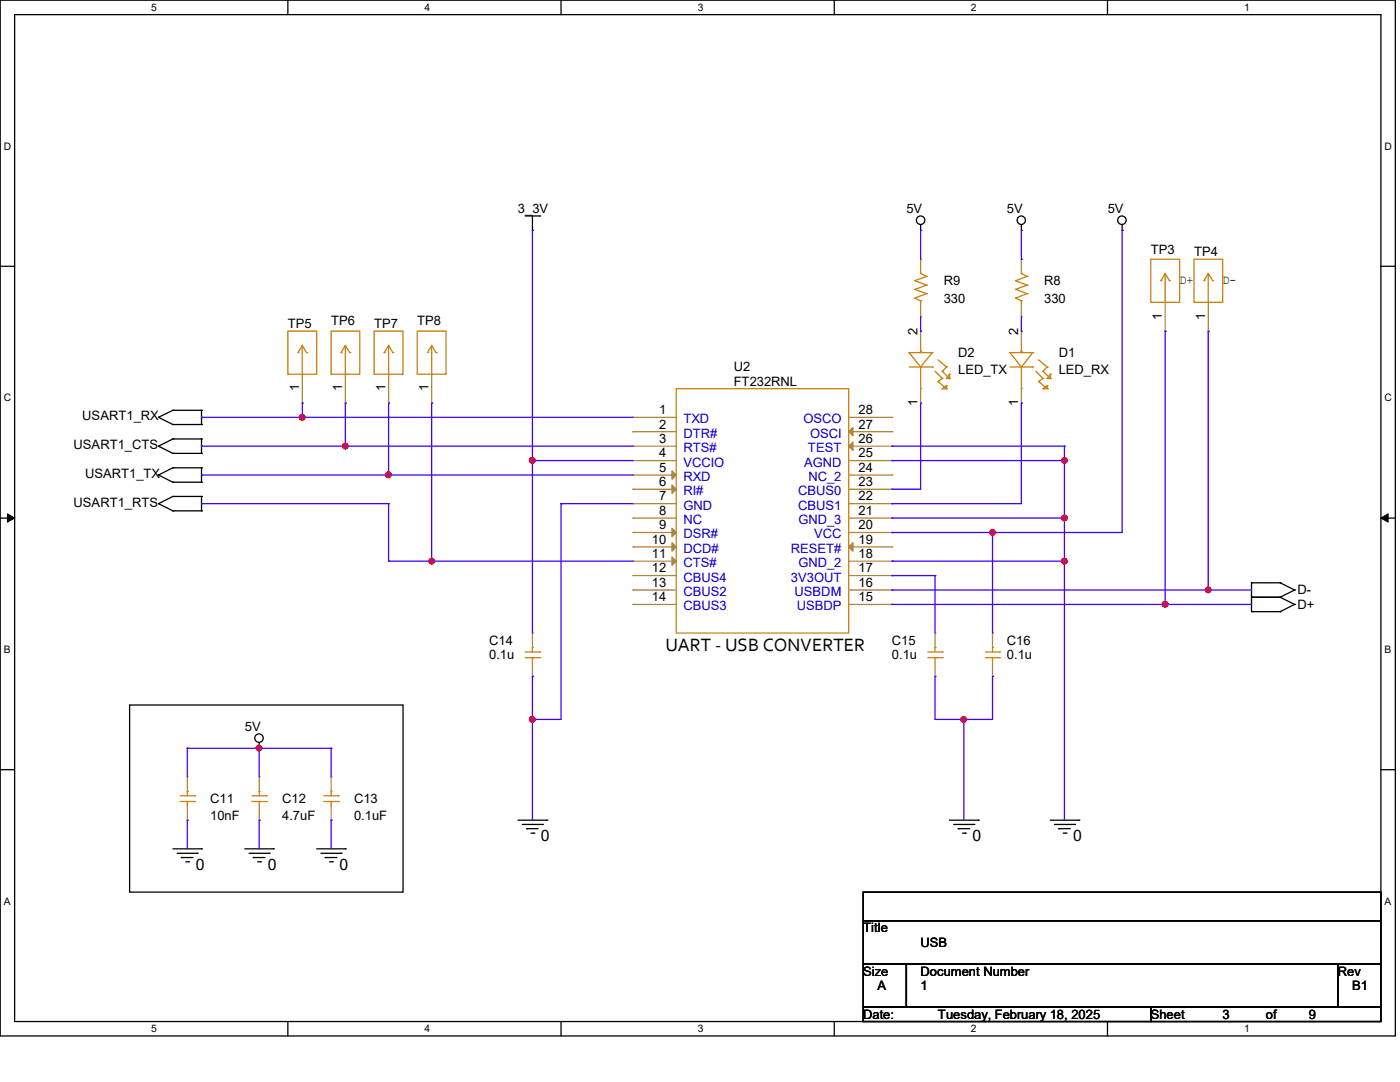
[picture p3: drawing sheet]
<svg xmlns="http://www.w3.org/2000/svg" width="279mm" height="216mm" viewBox="0 0 279 216" stroke-linecap="round" stroke-linejoin="round" font-family="sans-serif">
<path d="M0 0h278.5v206.7h-278.5zM2.9 2.9h272.7v200.9h-272.7z" fill="none" stroke="#000" stroke-width=".25"/>
<g fill="#fff">
<path d="M30.2 .3h1.1v2.3h-1.1z"/>
<path d="M30.2 204.1h1.1v2.3h-1.1z"/>
</g>
<path d="M57.4 0v2.9M57.4 203.8v2.9" fill="none" stroke="#000" stroke-width=".25"/>
<g fill="#fff">
<path d="M84.7 .3h1.1v2.3h-1.1z"/>
<path d="M84.7 204.1h1.1v2.3h-1.1z"/>
</g>
<path d="M112 0v2.9M112 203.8v2.9" fill="none" stroke="#000" stroke-width=".25"/>
<g fill="#fff">
<path d="M139.2 .3h1.1v2.3h-1.1z"/>
<path d="M139.2 204.1h1.1v2.3h-1.1z"/>
</g>
<path d="M166.5 0v2.9M166.5 203.8v2.9" fill="none" stroke="#000" stroke-width=".25"/>
<g fill="#fff">
<path d="M193.8 .3h1.1v2.3h-1.1z"/>
<path d="M193.8 204.1h1.1v2.3h-1.1z"/>
</g>
<path d="M221 0v2.9M221 203.8v2.9" fill="none" stroke="#000" stroke-width=".25"/>
<g fill="#fff">
<path d="M248.3 .3h1.1v2.3h-1.1z"/>
<path d="M248.3 204.1h1.1v2.3h-1.1z"/>
<path d="M.8 28h1.4v2.3h-1.4z"/>
<path d="M276.3 28h1.4v2.3h-1.4z"/>
<path d="M.8 78.2h1.4v2.3h-1.4z"/>
<path d="M276.3 78.2h1.4v2.3h-1.4z"/>
</g>
<path d="M0 53.1h2.9M275.6 53.1h2.9" fill="none" stroke="#000" stroke-width=".25"/>
<g fill="#fff">
<path d="M.8 128.5h1.3v2.2h-1.3z"/>
<path d="M276.3 128.5h1.3v2.2h-1.3z"/>
</g>
<path d="M0 103.4h2.9M275.6 103.4h2.9" fill="none" stroke="#000" stroke-width=".25"/>
<path d="M1.5 102.5l1.4 .9-1.4 .8zM275.6 103.4l1.4-.9v1.7z" fill="#000" stroke="#000" stroke-width=".2"/>
<g fill="#fff">
<path d="M.8 178.7h1.3v2.2h-1.3z"/>
<path d="M276.3 178.7h1.3v2.2h-1.3z"/>
</g>
<g fill="none" stroke="#000" stroke-width=".25">
<path d="M104.8 43.1h2.9M106.3 46h.1M106.3 43.1v2.9M107.7 43.1h.1M183.7 46h.1M183.7 44.8v1.2M203.8 46h.1M203.8 44.8v1.2M223.9 46h.1M223.9 44.8v1.2M31.6 83.3h.1M31.6 89h.1"/>
<path d="M31.6 94.8h.1M31.6 83.3l2.9 1.4M31.6 89l2.9 1.5M31.6 94.8l2.9 1.4M34.5 84.7h.1M34.5 81.9h.1M34.5 90.5h.1M34.5 87.6h.1M34.5 96.2h.1M34.5 93.3h.1M34.5 99.1h.1M34.5 84.7h5.7"/>
<path d="M34.5 81.9l-2.9 1.4M34.5 81.9h5.7M34.5 90.5h5.7M34.5 87.6l-2.9 1.4M34.5 87.6h5.7M34.5 96.2h5.7M34.5 93.3l-2.9 1.5M34.5 93.3h5.7M34.5 99.1l-2.9 1.4M34.5 99.1h5.7M40.2 81.9h.1M40.2 84.7h.1"/>
<path d="M40.2 87.6h.1M40.2 90.5h.1M40.2 93.3h.1M40.2 96.2h.1M40.2 99.1h.1M40.2 81.9v2.8M40.2 87.6v2.9M40.2 93.3v2.9M40.2 99.1v2.8M31.6 100.5h.1M31.6 100.5l2.9 1.4M34.5 101.9h.1"/>
<path d="M34.5 101.9h5.7M40.2 101.9h.1M249.8 119.2h.1M249.8 116.3h.1M249.8 119.2h5.7M249.8 116.3v5.7M249.8 116.3h5.7M255.5 119.2h.1M255.5 116.3h.1M255.5 119.2l2.9 1.4M255.5 116.3l2.9 1.4M258.4 117.7h.1"/>
<path d="M258.4 117.7l-2.9 1.5M249.8 122h.1M249.8 122h5.7M255.5 122h.1M258.4 120.6h.1M258.4 120.6l-2.9 1.4M0 153.6h2.9M25.9 140.7h54.5v37.3h-54.5zM51.7 149.3h.1M51.7 148.2v1.1M275.6 153.6h2.9M34.5 169.4h5.7"/>
<path d="M35.3 170.3h4.1M36.2 171.1h.1M36.2 171.1h2.3M37.1 172h.5M37.6 172h.1M39.4 170.3h.1M40.2 169.4h.1M48.9 169.4h5.7M49.7 170.3h4M50.5 171.1h.1M50.5 171.1h2.4M51.4 172h.6"/>
<path d="M52 172h.1M53.7 170.3h.1M54.6 169.4h.1M63.2 169.4h5.7M64.1 170.3h4M64.9 171.1h.1M64.9 171.1h2.3M65.8 172h.5M66.3 172h.1M68.1 170.3h.1M68.9 169.4h.1M103.4 163.7h5.7"/>
<path d="M104.2 164.5h4M105.1 165.4h.1M105.1 165.4h2.3M106 166.2h.6M106.6 166.2h.1M108.2 164.5h.1M109.1 163.7h.1M172.3 178h103.3v5.7h-103.3zM189.5 163.7h5.7M190.3 164.5h4.1M191.2 165.4h.1M191.2 165.4h2.3"/>
<path d="M192.1 166.2h.6M192.7 166.2h.1M194.4 164.5h.1M195.2 163.7h.1M209.6 163.7h5.7M210.4 164.5h4.1M211.3 165.4h.1M211.3 165.4h2.3M212.2 166.2h.5M212.7 166.2h.1M214.5 164.5h.1M215.3 163.7h.1"/>
<path d="M172.3 183.7h103.3v8.7h-103.3zM172.3 192.4h8.6v8.6h-8.6zM180.9 192.4h86.1v8.6h-86.1zM267 192.4h8.6v8.6h-8.6zM172.3 201h57.4v2.8h-57.4zM229.7 201h45.9v2.8h-45.9z"/>
<circle cx="183.7" cy="43.9" r=".85"/>
<circle cx="203.8" cy="43.9" r=".83"/>
<circle cx="223.9" cy="43.9" r=".85"/>
<circle cx="51.7" cy="147.3" r=".85"/>
</g>
<g fill="none" stroke="#cc8006" stroke-width=".25">
<path d="M182.6 59.5h.1M182.6 57.7h.1M182.6 56h.1M182.6 59.5l1.1 .5M182.6 57.7l2.3 .9M182.6 56l2.3 .9M183.7 54.6h.1M183.7 54.6l1.2 .6M184.9 58.6h.1M184.9 56.9h.1M184.9 55.2h.1M184.9 58.6l-2.3 .9"/>
<path d="M184.9 56.9l-2.3 .8M184.9 55.2l-2.3 .8M202.7 59.5h.1M202.7 57.7h.1M202.7 56h.1M202.7 59.5l1.1 .5M202.7 57.7l2.3 .9M202.7 56l2.3 .9M203.8 54.6h.1M203.8 54.6l1.2 .6M205 58.6h.1M205 56.9h.1"/>
<path d="M205 55.2h.1M205 58.6l-2.3 .9M205 56.9l-2.3 .8M205 55.2l-2.3 .8M229.7 51.7h5.7v8.6h-5.7zM231.7 56h.1M232.5 54.6v5.7M232.5 54.6l-.8 1.4M232.5 54.6l.9 1.4M233.4 56h.1M238.3 51.7h5.7v8.6h-5.7zM240.3 56h.1"/>
<path d="M241.1 54.6v5.7M241.1 54.6l-.8 1.4M241.1 54.6l.9 1.4M242 56h.1M57.4 66.1h5.8v8.6h-5.8zM59.5 70.4h.1M60.3 74.7h.1M60.3 68.9v5.8M60.3 68.9l-.8 1.5M60.3 68.9l.9 1.5M61.2 70.4h.1M66.1 66.1h5.7v8.6h-5.7z"/>
<path d="M68.1 70.4h.1M68.9 74.7h.1M68.9 68.9v5.8M68.9 68.9l-.8 1.5M68.9 68.9l.9 1.5M69.8 70.4h.1M74.7 66.1h5.7v8.6h-5.7zM76.7 70.4h.1M77.6 74.7h.1M77.6 68.9v5.8M77.6 68.9l-.9 1.5M77.6 68.9l.8 1.5"/>
<path d="M78.4 70.4h.1M83.3 66.1h5.7v8.6h-5.7zM85.3 70.4h.1M86.1 74.7h.1M86.1 68.9v5.8M86.1 68.9l-.8 1.5M86.1 68.9l.9 1.5M87 70.4h.1M135 77.6h34.4v48.7h-34.4zM181.4 70.4h.1M181.4 70.4h4.7M181.4 73.2h4.7"/>
<path d="M181.4 70.4l2.3 2.8M183.7 60h.1M183.7 70.1h.1M183.7 70.4h.1M183.7 77.6h.1M183.7 73.2h.1M183.7 60v.3M183.7 68.9v1.5M183.7 73.2v4.4M186.1 73.2h.1M186.1 70.4h.1M186.1 70.4l-2.4 2.8"/>
<path d="M186.6 74.1l1.4 1.4M187.2 76.1h.1M187.2 76.1l1.7 1.5M187.2 71.8l1.7 1.4M188 74.1h.1M188 77.6h.1M188 75.5h.1M188 74.1l1.5 1.4M188 75.5l-.8 .6M188 77.6h.9M188.9 77.6h.1M188.9 75.5h.1"/>
<path d="M188.9 77h.1M188.9 73.2h.1M188.9 73.2l-.9 .9M188.9 75.5h.6M188.9 77v.6M188.9 77l-.9 .6M189.5 75.5h.1M189.5 74.7h.1M189.5 74.7v.8M189.5 74.7l-.6 .8M201.5 70.4h.1M201.5 70.4h4.6"/>
<path d="M201.5 73.2h4.6M201.5 70.4l2.3 2.8M203.8 60h.1M203.8 70.1h.1M203.8 70.4h.1M203.8 77.6h.1M203.8 73.2h.1M203.8 60v.3M203.8 68.9v1.5M203.8 73.2v4.4M206.1 73.2h.1M206.1 70.4h.1"/>
<path d="M206.1 70.4l-2.3 2.8M206.7 74.1l1.5 1.4M207.3 76.1h.1M207.3 76.1l1.7 1.5M207.3 71.8l1.7 1.4M208.2 74.1h.1M208.2 77.6h.1M208.2 75.5h.1M208.2 77.6h.8M208.2 74.1l1.4 1.4M208.2 75.5l-.9 .6M209 77.6h.1"/>
<path d="M209 75.5h.1M209 77h.1M209 73.2h.1M209 75.5h.6M209 73.2l-.8 .9M209 77v.6M209 77l-.8 .6M209.6 75.5h.1M209.6 74.7h.1M209.6 74.7v.8M209.6 74.7l-.6 .8M232.5 60.3h.1"/>
<path d="M241.1 60.3h.1M104.8 131.2h2.9M104.8 130.1h2.9M106.3 129.2h.1M106.3 131.2h.1M106.3 129.2v.9M106.3 131.2v.9M107.7 131.2h.1M107.7 130.1h.1M185.2 131.2h2.8M185.2 130.1h2.8M186.6 129.2h.1"/>
<path d="M186.6 131.2h.1M186.6 129.2v.9M186.6 131.2v.9M188 131.2h.1M188 130.1h.1M196.7 131.2h2.8M196.7 130.1h2.8M198.1 129.2h.1M198.1 131.2h.1M198.1 129.2v.9M198.1 131.2v.9M199.5 131.2h.1"/>
<path d="M199.5 130.1h.1M35.9 159.9h2.9M35.9 158.8h2.9M37.4 157.9h.1M37.4 159.9h.1M37.4 157.9v.9M37.4 159.9v.9M38.8 159.9h.1M38.8 158.8h.1M50.3 159.9h2.9M50.3 158.8h2.9M51.7 157.9h.1"/>
<path d="M51.7 159.9h.1M51.7 157.9v.9M51.7 159.9v.9M53.2 159.9h.1M53.2 158.8h.1M64.6 159.9h2.9M64.6 158.8h2.9M66.1 157.9h.1M66.1 159.9h.1M66.1 157.9v.9M66.1 159.9v.9M67.5 159.9h.1"/>
<path d="M67.5 158.8h.1"/>
</g>
<g fill="none" stroke="#a84" stroke-width=".25">
<path d="M183.7 51.7h.1M183.7 51.7v2.9M203.8 51.7h.1M203.8 51.7v2.9M60.3 74.7v5.7M68.9 74.7v5.7M77.6 74.7v5.7M86.1 74.7v5.7M183.7 63.2h.1M183.7 66.1h.1M183.7 60.3v2.9M183.7 66.1v2.8"/>
<path d="M183.7 77.6v2.8M203.8 63.2h.1M203.8 66.1h.1M203.8 60.3v2.9M203.8 66.1v2.8M203.8 77.6v2.8M232.5 66.1h.1M232.5 60.3v5.8M241.1 66.1h.1M241.1 60.3v5.8M60.3 80.4h.1M68.9 80.4h.1"/>
<path d="M77.6 80.4h.1M86.1 80.4h.1M126.3 83.3h.1M126.3 86.1h.1M126.3 89h.1M126.3 91.9h.1M126.3 94.8h.1M126.3 97.6h.1M126.3 83.3h8.7M126.3 86.1h8.7M126.3 89h8.7M126.3 91.9h8.7"/>
<path d="M126.3 94.8h8.7M126.3 97.6h8.7M169.4 83.3h8.6M169.4 86.1h8.6M169.4 89h8.6M169.4 91.9h8.6M169.4 94.8h8.6M169.4 97.6h8.6M178 97.6h.1M178 94.8h.1M178 91.9h.1M178 89h.1"/>
<path d="M178 86.1h.1M178 83.3h.1M183.7 80.4h.1M203.8 80.4h.1M126.3 100.5h.1M126.3 103.4h.1M126.3 106.3h.1M126.3 109.1h.1M126.3 112h.1M126.3 114.9h.1M126.3 117.7h.1M126.3 100.5h8.7"/>
<path d="M126.3 103.4h8.7M126.3 106.3h8.7M126.3 109.1h8.7M126.3 112h8.7M126.3 114.9h8.7M126.3 117.7h8.7M169.4 100.5h8.6M169.4 103.4h8.6M169.4 106.3h8.6M169.4 109.1h8.6M169.4 112h8.6M169.4 114.9h8.6"/>
<path d="M169.4 117.7h8.6M178 117.7h.1M178 114.9h.1M178 112h.1M178 109.1h.1M178 106.3h.1M178 103.4h.1M178 100.5h.1M106.3 135h.1M106.3 126.3h.1M106.3 126.3v2.9M106.3 132.1v2.9"/>
<path d="M126.3 120.6h.1M126.3 120.6h8.7M169.4 120.6h8.6M178 120.6h.1M186.6 135h.1M186.6 126.3h.1M186.6 126.3v2.9M186.6 132.1v2.9M198.1 135h.1M198.1 126.3h.1M198.1 126.3v2.9M198.1 132.1v2.9"/>
<path d="M37.4 155h.1M37.4 155v2.9M51.7 155h.1M51.7 155v2.9M66.1 155h.1M66.1 155v2.9M37.4 163.7h.1M37.4 160.8v2.9M51.7 163.7h.1M51.7 160.8v2.9M66.1 163.7h.1M66.1 160.8v2.9"/>
</g>
<g fill="#a84" stroke="#a84" stroke-width=".25">
<path d="M134.1 93.9l.9 .9-.9 .8z"/>
<path d="M134.1 96.8l.9 .8-.9 .9z"/>
<path d="M134.1 105.4l.9 .9-.9 .8z"/>
<path d="M134.1 108.3l.9 .8-.9 .9z"/>
<path d="M134.1 111.1l.9 .9-.9 .8z"/>
<path d="M169.4 109.1l.8-.8v1.7z"/>
<path d="M169.4 89l.8-.8v1.7z"/>
<path d="M169.4 86.1l.8-.8v1.7z"/>
</g>
<g fill="none" stroke="#4200ff" stroke-width=".25">
<path d="M106.3 46h.1M106.3 46v80.3M183.7 46h.1M183.7 46v5.7M203.8 51.7h.1M203.8 46v5.7M223.9 46h.1M223.9 46v60.3h-45.9M183.7 66.1h.1M183.7 63.2v2.9M203.8 66.1h.1M203.8 63.2v2.9"/>
<path d="M232.5 66.1h.1M232.5 66.1v54.5M241.1 66.1h.1M241.1 66.1v51.6M40.2 83.3h.1M40.2 89h.1M40.2 94.8h.1M40.2 83.3h86.1M40.2 89h86.1M40.2 94.8h86.1M60.3 83.3h.1M60.3 80.4h.1"/>
<path d="M60.3 80.4v2.9M68.9 80.4h.1M68.9 89h.1M68.9 80.4v8.6M77.6 80.4h.1M77.6 94.8h.1M77.6 80.4v14.4M86.1 80.4h.1M86.1 80.4v31.6M106.3 91.9h.1M106.3 91.9h20M178 91.9h.1"/>
<path d="M178 97.6h.1M178 89h.1M178 91.9h34.4M178 89h34.4M183.7 80.4h.1M183.7 80.4v17.2h-5.7M203.8 80.4h.1M203.8 80.4v20.1h-25.8M212.4 91.9h.1M212.4 89h.1M212.4 89v74.7M40.2 100.5h.1"/>
<path d="M40.2 100.5h37.4M77.6 112h.1M77.6 100.5h.1M77.6 112h48.7M77.6 100.5v11.5M86.1 112h.1M112 100.5h.1M112 100.5v43.1h-5.7M112 100.5h14.3M178 103.4h.1M178 106.3h.1M178 112h.1"/>
<path d="M178 114.9h.1M178 117.7h.1M178 100.5h.1M178 103.4h34.4M178 112h34.4M178 114.9h8.6M178 117.7h71.8M186.6 114.9h.1M186.6 114.9v11.4M198.1 106.3h.1M198.1 106.3v20M212.4 112h.1"/>
<path d="M212.4 103.4h.1M241.1 117.7h.1M106.3 135h.1M106.3 135v28.7M178 120.6h.1M178 120.6h71.8M186.6 135h.1M186.6 135v8.6h11.5v-8.6M198.1 135h.1M232.5 120.6h.1M37.4 149.3h.1M37.4 149.3h28.7"/>
<path d="M37.4 149.3v5.7M51.7 149.3h.1M51.7 149.3v5.7M66.1 149.3h.1M66.1 149.3v5.7M106.3 143.6h.1M192.4 143.6h.1M192.4 143.6v20.1M37.4 163.7h.1M37.4 163.7v5.7M51.7 163.7h.1M51.7 163.7v5.7"/>
<path d="M66.1 163.7h.1M66.1 163.7v5.7M106.3 163.7h.1"/>
</g>
<g fill="#f00" stroke="#f00" stroke-width=".25">
<circle cx="51.7" cy="149.3" r=".55"/>
<circle cx="212.4" cy="91.9" r=".55"/>
<circle cx="77.5" cy="94.7" r=".55"/>
<circle cx="106.2" cy="91.9" r=".55"/>
<circle cx="212.4" cy="112" r=".55"/>
<circle cx="212.4" cy="103.4" r=".55"/>
<circle cx="232.5" cy="120.6" r=".56"/>
<circle cx="241.1" cy="117.7" r=".55"/>
<circle cx="60.3" cy="83.3" r=".56"/>
<circle cx="68.9" cy="89" r=".55"/>
<circle cx="198.1" cy="106.2" r=".55"/>
<circle cx="192.3" cy="143.6" r=".55"/>
<circle cx="86.1" cy="112" r=".55"/>
<circle cx="106.2" cy="143.6" r=".55"/>
</g>
<text font-size="3.7" x="132.8" y="129.9">UART - USB CONVERTER</text>
<g font-size="3.1">
<text x="107.9" y="167.9">0</text>
<text x="194.1" y="167.9">0</text>
<text x="214.2" y="167.9">0</text>
<text x="39.1" y="173.6">0</text>
<text x="53.4" y="173.6">0</text>
<text x="67.8" y="173.6">0</text>
</g>
<g font-size="2.6">
<text x="103.4" y="42.5">3_3V</text>
<text x="180.9" y="42.5">5V</text>
<text x="201" y="42.5">5V</text>
<text x="221.1" y="42.5">5V</text>
<text x="229.7" y="50.6">TP3</text>
<text x="238.3" y="51.2">TP4</text>
<text x="188.3" y="56.9">R9</text>
<text x="208.4" y="56.9">R8</text>
<text x="235.4" y="56.6">D+</text>
<text x="244" y="56.6">D-</text>
<text x="57.4" y="65.5">TP5</text>
<text x="66.1" y="64.9">TP6</text>
<text x="74.7" y="65.5">TP7</text>
<text x="83.3" y="64.9">TP8</text>
<text x="188.3" y="60.4">330</text>
<text x="208.4" y="60.4">330</text>
<text x="231.9" y="63.8" transform="rotate(-90 231.9 63.8)">1</text>
<text x="240.5" y="63.8" transform="rotate(-90 240.5 63.8)">1</text>
<text x="183.1" y="66.9" transform="rotate(-90 183.1 66.9)">2</text>
<text x="191.2" y="71.2">D2</text>
<text x="203.2" y="66.9" transform="rotate(-90 203.2 66.9)">2</text>
<text x="211.3" y="71.2">D1</text>
<text x="146.4" y="74.1">U2</text>
<text x="146.4" y="77">FT232RNL</text>
<text x="191.2" y="74.7">LED_TX</text>
<text x="211.3" y="74.7">LED_RX</text>
<text x="16.4" y="83.9">USART1_RX</text>
<text x="59.7" y="78.1" transform="rotate(-90 59.7 78.1)">1</text>
<text x="68.3" y="78.1" transform="rotate(-90 68.3 78.1)">1</text>
<text x="76.9" y="78.1" transform="rotate(-90 76.9 78.1)">1</text>
<text x="85.5" y="78.1" transform="rotate(-90 85.5 78.1)">1</text>
<text x="131.5" y="82.6">1</text>
<text x="171.4" y="82.6">28</text>
<text x="183.1" y="81" transform="rotate(-90 183.1 81)">1</text>
<text x="203.2" y="81" transform="rotate(-90 203.2 81)">1</text>
<text x="14.7" y="89.6">USART1_CTS</text>
<text x="131.5" y="85.5">2</text>
<text x="131.5" y="88.4">3</text>
<text x="171.4" y="88.4">26</text>
<text x="171.4" y="85.5">27</text>
<text x="17" y="95.4">USART1_TX</text>
<text x="131.5" y="91.3">4</text>
<text x="131.5" y="94.1">5</text>
<text x="171.4" y="94.1">24</text>
<text x="171.4" y="91.3">25</text>
<text x="14.7" y="101.1">USART1_RTS</text>
<text x="131.5" y="97">6</text>
<text x="131.5" y="99.9">7</text>
<text x="171.4" y="99.9">22</text>
<text x="171.4" y="97">23</text>
<text x="131.5" y="102.7">8</text>
<text x="131.5" y="105.6">9</text>
<text x="171.4" y="105.6">20</text>
<text x="171.4" y="102.7">21</text>
<text x="130.1" y="108.5">10</text>
<text x="130.1" y="111.3">11</text>
<text x="171.4" y="111.3">18</text>
<text x="171.4" y="108.5">19</text>
<text x="130.1" y="114.2">12</text>
<text x="130.1" y="117.1">13</text>
<text x="130.1" y="120">14</text>
<text x="171.4" y="120">15</text>
<text x="171.4" y="117.1">16</text>
<text x="171.4" y="114.2">17</text>
<text x="259" y="118.6">D-</text>
<text x="259" y="121.5">D+</text>
<text x="97.6" y="128.7">C14</text>
<text x="97.6" y="131.5">0.1u</text>
<text x="178" y="128.7">C15</text>
<text x="178" y="131.5">0.1u</text>
<text x="201" y="128.7">C16</text>
<text x="201" y="131.5">0.1u</text>
<text x="48.9" y="145.9">5V</text>
<text x="42" y="160.2">C11</text>
<text x="56.3" y="160.2">C12</text>
<text x="70.7" y="160.2">C13</text>
<text x="42" y="163.7">10nF</text>
<text x="56.3" y="163.7">4.7uF</text>
<text x="70.7" y="163.7">0.1uF</text>
<text x="172.3" y="186.1">Title</text>
<text x="183.7" y="188.9">USB</text>
<text x="172.3" y="194.7">Size</text>
<text x="175.1" y="197.6">A</text>
<text x="183.7" y="194.7">Document Number</text>
<text x="183.7" y="197.6">1</text>
<text x="267" y="194.7">Rev</text>
<text x="269.8" y="197.6">B1</text>
<text x="172.3" y="203.3">Date:</text>
<text x="187.2" y="203.3">Tuesday, February 18, 2025</text>
<text x="229.7" y="203.3">Sheet</text>
<text x="244" y="203.3">3</text>
<text x="252.6" y="203.3">of</text>
<text x="261.2" y="203.3">9</text>
</g>
<g font-size="2.6" fill="#00c">
<text x="136.4" y="84.5">TXD</text>
<text x="136.4" y="87.3">DTR#</text>
<text x="160.4" y="84.5">OSCO</text>
<text x="161.7" y="87.3">OSCI</text>
<text x="136.4" y="90.2">RTS#</text>
<text x="136.4" y="93.1">VCCIO</text>
<text x="136.4" y="96">RXD</text>
<text x="160.5" y="93.1">AGND</text>
<text x="161.2" y="90.2">TEST</text>
<text x="161.3" y="96">NC_2</text>
<text x="136.4" y="98.8">RI#</text>
<text x="136.4" y="101.7">GND</text>
<text x="159.3" y="101.7">CBUS1</text>
<text x="159.3" y="98.8">CBUS0</text>
<text x="136.4" y="104.6">NC</text>
<text x="136.4" y="107.4">DSR#</text>
<text x="159.3" y="104.6">GND_3</text>
<text x="162.5" y="107.4">VCC</text>
<text x="136.4" y="110.3">DCD#</text>
<text x="136.4" y="113.2">CTS#</text>
<text x="157.8" y="110.3">RESET#</text>
<text x="159.3" y="113.2">GND_2</text>
<text x="136.4" y="116">CBUS4</text>
<text x="136.4" y="118.9">CBUS2</text>
<text x="157.9" y="116">3V3OUT</text>
<text x="158.6" y="118.9">USBDM</text>
<text x="136.4" y="121.8">CBUS3</text>
<text x="159" y="121.8">USBDP</text>
</g>
<g font-size="2.1">
<text x="30.2" y="2.2">5</text>
<text x="84.7" y="2.2">4</text>
<text x="139.2" y="2.2">3</text>
<text x="193.8" y="2.2">2</text>
<text x="248.3" y="2.2">1</text>
<text x=".8" y="29.8">D</text>
<text x="276.3" y="29.8">D</text>
<text x=".8" y="80.1">C</text>
<text x="276.3" y="80.1">C</text>
<text x=".8" y="130.3">B</text>
<text x="276.3" y="130.3">B</text>
<text x=".8" y="180.5">A</text>
<text x="276.3" y="180.5">A</text>
<text x="30.2" y="206">5</text>
<text x="84.7" y="206">4</text>
<text x="139.2" y="206">3</text>
<text x="193.8" y="206">2</text>
<text x="248.3" y="206">1</text>
</g>
</svg>
